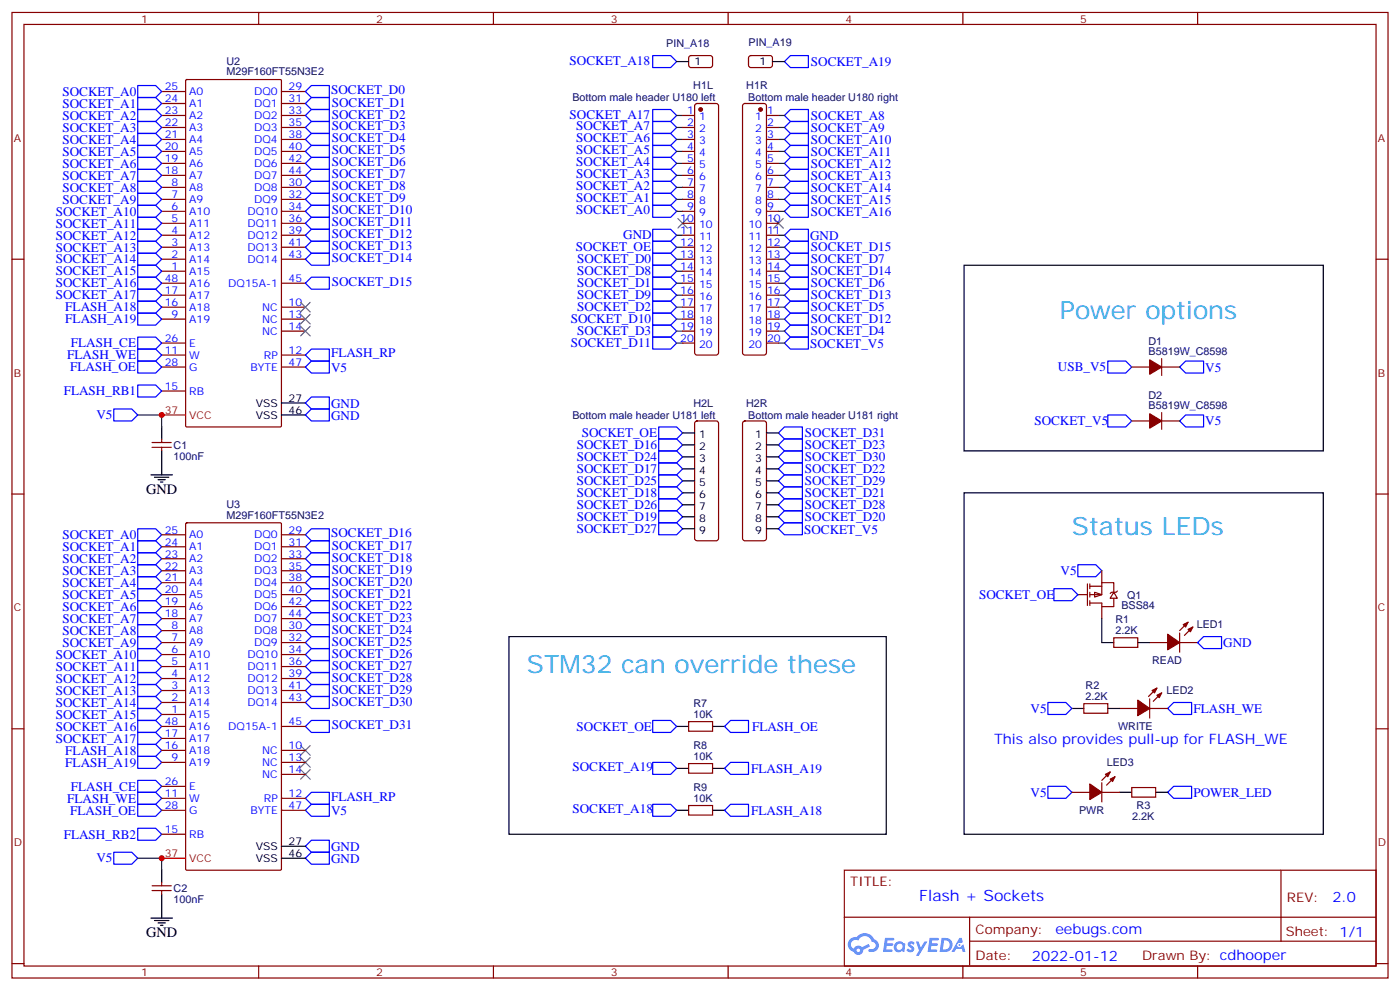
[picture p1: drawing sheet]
<svg xmlns="http://www.w3.org/2000/svg" width="412mm" height="292mm" viewBox="0 0 412 292" stroke-linecap="round" stroke-linejoin="round" font-family="sans-serif">
<g fill="none" stroke="#870000" stroke-width=".35">
<path d="M3.5 3.7h405.4v284.3h-405.4zM7.1 7.2h398.2v277.3h-398.2zM76.2 3.7v3.5M145.3 3.7v3.5M214.5 3.7v3.5M283.6 3.7v3.5M352.8 3.7v3.5M3.5 76.3h3.6M405.3 76.3h3.6M3.5 145.5h3.6M405.3 145.5h3.6M3.5 214.6h3.6"/>
<path d="M405.3 214.6h3.6M248.7 256.3h156.6v28.2h-156.6zM377.3 256.3v20.9M248.7 270.1h156.5M285.6 277.2h119.6M285.6 270.1v14.1M3.5 283.8h3.6M76.2 284.5v3.5M145.3 284.5v3.5M214.5 284.5v3.5M283.6 284.5v3.5M352.8 284.5v3.5"/>
<path d="M405.3 283.8h3.6"/>
</g>
<g fill="#5487ff">
<path d="M267.7 277.4a1.22 1.22 0 0 1 1.7 .3l-.4 .6a.47 .47 0 0 0-.3-.4 .47 .47 0 0 0-.5 .2l.1 .2a1.14 1.14 0 0 1 .8 1.7 1.14 1.14 0 0 1-1.9 0l-.2-.2 .5-.5 .7 .4a.29 .29 0 0 0 .3-.2 .29 .29 0 0 0-.2-.4 1.04 1.04 0 0 1-.6-1.7z"/>
<path d="M260.7 276.2h2.4l.3 .2-.2 .5h-1.8l-.1 .9h1.5l.3 .3-.3 .4h-1.6l-.2 1.1 1.7 .1 .2 .3-.2 .3h-2.6z"/>
<path d="M273.8 276.2h2.4l.3 .2-.1 .5h-1.8l-.2 .9h1.6l.3 .3-.4 .4h-1.6l-.1 1.1 1.7 .1 .2 .3-.2 .3h-2.6z"/>
<path d="M282.6 276.2h.7l.3 1.2-.6 .4a.69 .69 0 0 0-1 .2 .69 .69 0 0 0 .4 1 .69 .69 0 0 0 .9-.6l.5-.3 .6 2.2h-.8l-.2-.9h-1.8l-.5 .9h-.8z"/>
<path d="M269.8 277.3h.8l.6 1.8 1.1-1.8h.9l-2.6 4.2h-.8l.9-1.6z"/>
<path d="M277.4 276.2l-.6 4.1h1.3a2.11 2.11 0 0 0 2.5-2.1 2.11 2.11 0 0 0-2.5-2zM278.1 276.9a1.39 1.39 0 0 1 1.7 1.4 1.39 1.39 0 0 1-1.8 1.3h-.3z"/>
<path d="M263.7 277.8a1.54 1.54 0 0 0-.1 2.2 1.54 1.54 0 0 0 2.2 .1l.6 .2 .3-2.3-.2-.2h-.4a1.49 1.49 0 0 0-2.4 0zM264 278.8a.94 .94 0 0 1 1.8 0 .94 .94 0 0 1-1.8 0z"/>
<path d="M250.4 276.6a2.18 2.18 0 0 0 1.1 3.7 1.44 1.44 0 0 0 1.6 .9 1.44 1.44 0 0 0 1.2-1.5l2-1-.5-.7-1.9 .9a1.47 1.47 0 0 0-2.4 .5 1.39 1.39 0 0 1-.7-2 1.39 1.39 0 0 1 2-.4 2.12 2.12 0 0 1 2.2-1.3 2.12 2.12 0 0 1 1.9 1.7 1.14 1.14 0 0 1 1.1 1.4 1.14 1.14 0 0 1-1.7 .7 .43 .43 0 0 0-.5 .4 .43 .43 0 0 0 .4 .4 1.98 1.98 0 0 0 2.5-1.2 1.98 1.98 0 0 0-1.2-2.5 3.1 3.1 0 0 0-5.3-.7l-.9 .1zM252.3 279.9a.55 .55 0 0 1 1.1 0 .55 .55 0 0 1-1.1 0z"/>
<circle cx="282.6" cy="278.3" r=".26"/>
</g>
<g fill="none" stroke="#3c3" stroke-width=".35">
<path d="M199.7 64.3l2.8 2.9M202.5 64.3l-2.8 2.9M227.9 64.3l2.8 2.9M230.7 64.3l-2.8 2.9M88.5 96.1l2.9 2.8M88.5 92.6l2.9 2.8M88.5 89l2.9 2.9M91.4 96.1l-2.9 2.8M91.4 92.6l-2.9 2.8M91.4 89l-2.9 2.9M88.5 219.6l2.9 2.8M91.4 219.6l-2.9 2.8"/>
<path d="M88.5 223.1l2.9 2.8M88.5 226.6l2.9 2.8M91.4 223.1l-2.9 2.8M91.4 226.6l-2.9 2.8"/>
</g>
<g fill="none" stroke="#00f" stroke-width=".35">
<path d="M192.3 16.4h5.3l1.7 1.7-1.7 1.8h-5.3zM231.1 18.1l1.7-1.7h5.3v3.5h-5.3zM40.6 25.2h5.3l1.7 1.8-1.7 1.7h-5.3zM40.6 28.7h5.3l1.7 1.8-1.7 1.7h-5.3zM40.6 32.2h5.3l1.7 1.8-1.7 1.8h-5.3zM40.6 35.8h5.3l1.7 1.7-1.7 1.8h-5.3zM40.6 39.3h5.3l1.7 1.8-1.7 1.7h-5.3zM90 34l1.7-1.8h5.3v3.6h-5.3zM90 30.5l1.7-1.8h5.3v3.5h-5.3zM90 27l1.7-1.8h5.3v3.5h-5.3zM91.7 39.3h5.3v3.5h-5.3l-1.7-1.7zM91.7 35.8h5.3v3.5h-5.3l-1.7-1.8z"/>
<path d="M192.3 39.3h5.3l1.7 1.8-1.7 1.7h-5.3zM192.3 35.8h5.3l1.7 1.7-1.7 1.8h-5.3zM192.3 32.2h5.3l1.7 1.8-1.7 1.8h-5.3zM231.1 37.5l1.7-1.7h5.3v3.5h-5.3zM231.1 34l1.7-1.8h5.3v3.6h-5.3zM40.6 56.9h5.3l1.7 1.8-1.7 1.8h-5.3zM40.6 53.4h5.3l1.7 1.8-1.7 1.7h-5.3zM40.6 42.8h5.3l1.7 1.8-1.7 1.8h-5.3zM40.6 46.4h5.3l1.7 1.7-1.7 1.8h-5.3zM40.6 49.9h5.3l1.7 1.7-1.7 1.8h-5.3zM91.7 56.9h5.3v3.6h-5.3l-1.7-1.8zM91.7 53.4h5.3v3.5h-5.3l-1.7-1.7z"/>
<path d="M91.7 49.9h5.3v3.5h-5.3l-1.7-1.8zM91.7 46.4h5.3v3.5h-5.3l-1.7-1.8zM91.7 42.8h5.3v3.6h-5.3l-1.7-1.8zM192.3 56.9h5.3l1.7 1.8-1.7 1.8h-5.3zM192.3 53.4h5.3l1.7 1.8-1.7 1.7h-5.3zM192.3 49.9h5.3l1.7 1.7-1.7 1.8h-5.3zM192.3 46.4h5.3l1.7 1.7-1.7 1.8h-5.3zM192.3 42.8h5.3l1.7 1.8-1.7 1.8h-5.3zM231.1 58.7l1.7-1.8h5.3v3.6h-5.3zM231.1 55.2l1.7-1.8h5.3v3.5h-5.3zM231.1 51.6l1.7-1.7h5.3v3.5h-5.3zM231.1 48.1l1.7-1.7h5.3v3.5h-5.3z"/>
<path d="M231.1 44.6l1.7-1.8h5.3v3.6h-5.3zM231.1 41.1l1.7-1.8h5.3v3.5h-5.3zM40.6 78.1h5.3l1.7 1.8-1.7 1.7h-5.3zM40.6 74.6h5.3l1.7 1.7-1.7 1.8h-5.3zM40.6 71h5.3l1.7 1.8-1.7 1.8h-5.3zM40.6 67.5h5.3l1.7 1.8-1.7 1.7h-5.3zM40.6 64h5.3l1.7 1.8-1.7 1.7h-5.3zM40.6 60.5h5.3l1.7 1.7-1.7 1.8h-5.3zM91.7 74.6h5.3v3.5h-5.3l-1.7-1.8zM91.7 71h5.3v3.6h-5.3l-1.7-1.8zM91.7 67.5h5.3v3.5h-5.3l-1.7-1.7zM91.7 64h5.3v3.5h-5.3l-1.7-1.7z"/>
<path d="M91.7 60.5h5.3v3.5h-5.3l-1.7-1.8zM192.3 71h5.3l1.7 1.8-1.7 1.8h-5.3zM192.3 78.1h5.3l1.7 1.8-1.7 1.7h-5.3zM192.3 74.6h5.3l1.7 1.7-1.7 1.8h-5.3zM192.3 60.5h5.3l1.7 1.7-1.7 1.8h-5.3zM192.3 67.5h5.3l1.7 1.8-1.7 1.7h-5.3zM231.1 72.8l1.7-1.8h5.3v3.6h-5.3zM231.1 79.9l1.7-1.8h5.3v3.5h-5.3zM231.1 76.3l1.7-1.7h5.3v3.5h-5.3zM231.1 62.2l1.7-1.7h5.3v3.5h-5.3zM231.1 69.3l1.7-1.8h5.3v3.5h-5.3zM40.6 99.3h5.3l1.7 1.7-1.7 1.8h-5.3z"/>
<path d="M40.6 92.2h5.3l1.7 1.8-1.7 1.7h-5.3zM40.6 88.7h5.3l1.7 1.8-1.7 1.7h-5.3zM40.6 85.2h5.3l1.7 1.7-1.7 1.8h-5.3zM40.6 81.6h5.3l1.7 1.8-1.7 1.8h-5.3zM91.7 81.6h5.3v3.6h-5.3l-1.7-1.8zM192.3 99.3h5.3l1.7 1.7-1.7 1.8h-5.3zM192.3 95.7h5.3l1.7 1.8-1.7 1.8h-5.3zM192.3 92.2h5.3l1.7 1.8-1.7 1.7h-5.3zM192.3 88.7h5.3l1.7 1.8-1.7 1.7h-5.3zM192.3 85.2h5.3l1.7 1.7-1.7 1.8h-5.3zM192.3 81.6h5.3l1.7 1.8-1.7 1.8h-5.3zM231.1 97.5l1.7-1.8h5.3v3.6h-5.3z"/>
<path d="M231.1 94l1.7-1.8h5.3v3.5h-5.3zM231.1 90.5l1.7-1.8h5.3v3.5h-5.3zM231.1 86.9l1.7-1.7h5.3v3.5h-5.3zM232.8 81.6h5.3v3.6h-5.3l-1.7-1.8zM40.6 113.4h5.3l1.7 1.7-1.7 1.8h-5.3zM40.6 106.3h5.3l1.7 1.8-1.7 1.8h-5.3zM40.6 102.8h5.3l1.7 1.8-1.7 1.7h-5.3zM90 108.1l1.7-1.8h5.3v3.6h-5.3zM90 104.6l1.7-1.8h5.3v3.5h-5.3zM90 118.7l1.7-1.8h5.3v3.5h-5.3zM231.1 101l1.7-1.7h5.3v3.5h-5.3zM326.3 106.3h5.3l1.8 1.8-1.8 1.8h-5.3z"/>
<path d="M349.2 106.3h5.3v3.6h-5.3l-1.7-1.8zM33.5 120.4h5.3l1.8 1.8-1.8 1.8h-5.3zM90 122.2l1.7-1.8h5.3v3.6h-5.3zM194 125.7h5.3l1.8 1.8-1.8 1.8h-5.3zM194 139.8h5.3l1.8 1.8-1.8 1.8h-5.3zM194 136.3h5.3l1.8 1.8-1.8 1.7h-5.3zM194 132.8h5.3l1.8 1.7-1.8 1.8h-5.3zM194 129.3h5.3l1.8 1.7-1.8 1.8h-5.3zM229.3 127.5l1.8-1.8h5.3v3.6h-5.3zM229.3 138.1l1.8-1.8h5.3v3.5h-5.3zM229.3 134.5l1.8-1.7h5.3v3.5h-5.3zM229.3 131l1.8-1.7h5.3v3.5h-5.3z"/>
<path d="M326.3 122.2h5.3l1.8 1.8-1.8 1.7h-5.3zM349.2 122.2h5.3v3.5h-5.3l-1.7-1.7zM40.6 159.2h5.3l1.7 1.8-1.7 1.8h-5.3zM40.6 155.7h5.3l1.7 1.8-1.7 1.7h-5.3zM90 157.5l1.7-1.8h5.3v3.5h-5.3zM91.7 159.2h5.3v3.6h-5.3l-1.7-1.8zM194 154h5.3l1.8 1.7-1.8 1.8h-5.3zM194 150.4h5.3l1.8 1.8-1.8 1.8h-5.3zM194 146.9h5.3l1.8 1.8-1.8 1.7h-5.3zM194 143.4h5.3l1.8 1.7-1.8 1.8h-5.3zM229.3 152.2l1.8-1.8h5.3v3.6h-5.3zM229.3 148.7l1.8-1.8h5.3v3.5h-5.3z"/>
<path d="M229.3 145.1l1.8-1.7h5.3v3.5h-5.3zM229.3 141.6l1.8-1.8h5.3v3.6h-5.3zM229.3 155.7l1.8-1.7h5.3v3.5h-5.3zM40.6 176.9h5.3l1.7 1.7-1.7 1.8h-5.3zM40.6 173.4h5.3l1.7 1.7-1.7 1.8h-5.3zM40.6 169.8h5.3l1.7 1.8-1.7 1.8h-5.3zM40.6 166.3h5.3l1.7 1.8-1.7 1.7h-5.3zM40.6 162.8h5.3l1.7 1.7-1.7 1.8h-5.3zM90 168.1l1.7-1.8h5.3v3.5h-5.3zM91.7 162.8h5.3v3.5h-5.3l-1.7-1.8zM91.7 169.8h5.3v3.6h-5.3l-1.7-1.8zM91.7 173.4h5.3v3.5h-5.3l-1.7-1.8z"/>
<path d="M91.7 176.9h5.3v3.5h-5.3l-1.7-1.8zM317.5 166.3h5.3l1.8 1.8-1.8 1.7h-5.3zM40.6 180.4h5.3l1.7 1.8-1.7 1.7h-5.3zM40.6 183.9h5.3l1.7 1.8-1.7 1.8h-5.3zM40.6 187.5h5.3l1.7 1.7-1.7 1.8h-5.3zM40.6 191h5.3l1.7 1.8-1.7 1.7h-5.3zM40.6 194.5h5.3l1.7 1.8-1.7 1.7h-5.3zM40.6 198h5.3l1.7 1.8-1.7 1.8h-5.3zM90 199.8l1.7-1.8h5.3v3.6h-5.3zM91.7 180.4h5.3v3.5h-5.3l-1.7-1.7zM91.7 183.9h5.3v3.6h-5.3l-1.7-1.8zM91.7 187.5h5.3v3.5h-5.3l-1.7-1.8z"/>
<path d="M91.7 191h5.3v3.5h-5.3l-1.7-1.7zM91.7 194.5h5.3v3.5h-5.3l-1.7-1.7zM40.6 201.6h5.3l1.7 1.7-1.7 1.8h-5.3zM40.6 205.1h5.3l1.7 1.8-1.7 1.7h-5.3zM40.6 208.6h5.3l1.7 1.8-1.7 1.8h-5.3zM40.6 212.2h5.3l1.7 1.7-1.7 1.8h-5.3zM40.6 215.7h5.3l1.7 1.8-1.7 1.7h-5.3zM40.6 219.2h5.3l1.7 1.8-1.7 1.7h-5.3zM90 203.3l1.7-1.7h5.3v3.5h-5.3zM91.7 205.1h5.3v3.5h-5.3l-1.7-1.7zM91.7 212.2h5.3v3.5h-5.3l-1.7-1.8zM192.3 212.2h5.3l1.7 1.7-1.7 1.8h-5.3z"/>
<path d="M215.2 212.2h5.3v3.5h-5.3l-1.8-1.8zM308.7 206.9h5.3l1.7 1.7-1.7 1.8h-5.3zM344 208.6l1.7-1.7h5.3v3.5h-5.3zM40.6 222.7h5.3l1.7 1.8-1.7 1.8h-5.3zM40.6 233.3h5.3l1.7 1.8-1.7 1.8h-5.3zM40.6 229.8h5.3l1.7 1.8-1.7 1.7h-5.3zM40.6 236.9h5.3l1.7 1.7-1.7 1.8h-5.3zM90 235.1l1.7-1.8h5.3v3.6h-5.3zM90 238.6l1.7-1.7h5.3v3.5h-5.3zM192.3 236.9h5.3l1.7 1.7-1.7 1.8h-5.3zM192.3 224.5h5.3l1.7 1.8-1.7 1.7h-5.3zM215.2 224.5h5.3v3.5h-5.3l-1.8-1.7z"/>
<path d="M215.2 236.9h5.3v3.5h-5.3l-1.8-1.8zM308.7 231.6h5.3l1.7 1.7-1.7 1.8h-5.3zM345.7 231.6h5.3v3.5h-5.3l-1.7-1.8zM33.5 251h5.3l1.8 1.7-1.8 1.8h-5.3zM40.6 243.9h5.3l1.7 1.8-1.7 1.7h-5.3zM90 249.2l1.7-1.8h5.3v3.6h-5.3zM90 252.7l1.7-1.7h5.3v3.5h-5.3z"/>
</g>
<g fill="none" stroke="#870000" stroke-width=".35">
<path d="M203.1 16.6l.5-.2h5.9l.4 .7-.1 2.4-.6 .4-5.9-.1-.5-.6v-2.1zM220.7 16.6l.5-.2h5.9l.4 .7v2.4l-.7 .4-5.9-.1-.4-.6v-2.1zM47.6 37.5h7.1M47.6 34h7.1M47.6 30.5h7.1M47.6 27h7.1M54.7 23.6l.3-.2h27.5l.4 .2v101.8l-.4 .3h-27.5l-.3-.3zM82.9 37.5h7.1M82.9 34h7.1M82.9 30.5h7.1M82.9 27h7.1M201.1 37.5h3.5"/>
<path d="M201.1 34h3.5M204.8 30.7l.5-.2h5.7l.5 .2 .2 .5v72.7l-.3 .5-.4 .2h-5.7l-.5-.3-.2-.4v-72.7zM219 30.7l.4-.2h5.7l.5 .2 .2 .5v72.7l-.3 .5-.4 .2h-5.7l-.5-.3-.2-.4v-72.7zM225.8 37.5h3.5M225.8 34h3.5M47.6 58.7h7.1M47.6 55.2h7.1M47.6 51.6h7.1M47.6 48.1h7.1M47.6 44.6h7.1M47.6 41.1h7.1M82.9 58.7h7.1"/>
<path d="M82.9 55.2h7.1M82.9 51.6h7.1M82.9 48.1h7.1M82.9 44.6h7.1M82.9 41.1h7.1M201.1 58.7h3.5M201.1 55.2h3.5M201.1 51.6h3.5M201.1 48.1h3.5M201.1 44.6h3.5M201.1 41.1h3.5M225.8 58.7h3.5"/>
<path d="M225.8 55.2h3.5M225.8 51.6h3.5M225.8 48.1h3.5M225.8 44.6h3.5M225.8 41.1h3.5M47.6 79.9h7.1M47.6 76.3h7.1M47.6 72.8h7.1M47.6 69.3h7.1M47.6 65.8h7.1M47.6 62.2h7.1M82.9 76.3h7.1"/>
<path d="M82.9 72.8h7.1M82.9 69.3h7.1M82.9 65.8h7.1M82.9 62.2h7.1M201.1 79.9h3.5M201.1 76.3h3.5M201.1 72.8h3.5M201.1 69.3h3.5M201.1 65.8h3.5M201.1 62.2h3.5M225.8 79.9h3.5M225.8 76.3h3.5"/>
<path d="M225.8 72.8h3.5M225.8 69.3h3.5M225.8 65.8h3.5M225.8 62.2h3.5M47.6 94h7.1M47.6 90.5h7.1M47.6 86.9h7.1M47.6 83.4h7.1M82.9 94h7.1M82.9 90.5h7.1M82.9 83.4h7.1M82.9 97.5h7.1"/>
<path d="M201.1 94h3.5M201.1 90.5h3.5M201.1 86.9h3.5M201.1 83.4h3.5M201.1 97.5h3.5M225.8 94h3.5M225.8 90.5h3.5M225.8 86.9h3.5M225.8 83.4h3.5M225.8 97.5h3.5M47.6 104.6h7.1M47.6 101h7.1"/>
<path d="M47.6 108.1h7.1M47.6 115.1h7.1M82.9 104.6h7.1M82.9 108.1h7.1M201.1 101h3.5M225.8 101h3.5M333.4 108.1h5.3M342.2 105.6v5M342.2 108.1h5.3M44.8 130.3h5.6M44.8 131.7h5.6M47.6 129.3v1"/>
<path d="M47.6 131.7v1.1M204.8 124.2l.5-.2h5.7l.5 .2 .2 .5v33.8l-.3 .5-.4 .2h-5.7l-.5-.2-.2-.5v-33.8zM219 124.2l.4-.2h5.7l.5 .2 .2 .5v33.8l-.3 .5-.4 .2h-5.7l-.5-.2-.2-.5v-33.8zM333.4 124h5.3M342.2 121.5v4.9M342.2 124h5.3M47.6 157.5h7.1M54.7 154.1l.3-.1h27.5l.4 .1v101.8l-.4 .4h-27.5l-.3-.4zM82.9 157.5h7.1M47.6 178.6h7.1M47.6 175.1h7.1M47.6 171.6h7.1"/>
<path d="M47.6 168.1h7.1M47.6 164.5h7.1M47.6 161h7.1M82.9 178.6h7.1M82.9 175.1h7.1M82.9 171.6h7.1M82.9 168.1h7.1M82.9 164.5h7.1M82.9 161h7.1M47.6 199.8h7.1M47.6 196.3h7.1M47.6 192.8h7.1"/>
<path d="M47.6 189.2h7.1M47.6 185.7h7.1M47.6 182.2h7.1M82.9 199.8h7.1M82.9 196.3h7.1M82.9 192.8h7.1M82.9 189.2h7.1M82.9 185.7h7.1M82.9 182.2h7.1M328.1 187.8h7v2.8h-7zM338.7 189.2h5.3M347.5 189.2h5.3"/>
<path d="M347.5 186.4v5.7M350 183.2l-2.5 2.5M351.4 184.6l-2.5 2.5M47.6 210.4h7.1M47.6 206.9h7.1M47.6 203.3h7.1M47.6 217.5h7.1M47.6 213.9h7.1M82.9 206.9h7.1M82.9 203.3h7.1M82.9 213.9h7.1M202.8 212.5h7.1v2.8h-7.1z"/>
<path d="M319.3 207.2h7v2.8h-7zM329.8 208.6h5.3M338.7 208.6h5.3M338.7 205.8v5.7M340.8 202.6l-2.5 2.5M342.2 204l-2.5 2.5M47.6 224.5h7.1M47.6 235.1h7.1M47.6 221h7.1M47.6 231.6h7.1M47.6 238.6h7.1M82.9 224.5h7.1"/>
<path d="M82.9 235.1h7.1M82.9 221h7.1M82.9 238.6h7.1M82.9 228h7.1M202.8 224.9h7.1v2.8h-7.1zM202.8 237.2h7.1v2.8h-7.1zM315.7 233.3h5.3M324.6 233.3h5.2M324.6 230.5v5.6M327 227.3l-2.4 2.5M328.4 228.7l-2.4 2.5M333.4 231.9h7v2.8h-7z"/>
<path d="M47.6 259.8v1M47.6 245.7h7.1M44.8 260.8h5.6M44.8 262.3h5.6M47.6 262.3v1"/>
</g>
<g fill="none" stroke="#000" stroke-width=".35">
<path d="M199.3 18.1h3.5M227.5 18.1h3.6M284 78.1h105.8v54.7h-105.8zM82.9 118.7h7.1M44.4 139.8h6.4M47.6 125.7v3.6M47.6 132.8v7M82.9 122.2h7.1M201.1 127.5h3.5M201.1 131h3.5M201.1 134.5h3.5M201.1 138.1h3.5"/>
<path d="M225.8 127.5h3.5M225.8 131h3.5M225.8 134.5h3.5M225.8 138.1h3.5M45.5 140.5h4.2M46.6 141.3h2.1M47.3 142h.7M201.1 141.6h3.5M201.1 145.1h3.5M201.1 148.7h3.5M201.1 152.2h3.5M201.1 155.7h3.5"/>
<path d="M225.8 141.6h3.5M225.8 145.1h3.5M225.8 148.7h3.5M225.8 152.2h3.5M225.8 155.7h3.5M284 145.1h105.8v100.6h-105.8zM149.9 187.5h111.2v58.2h-111.2zM324.6 189.2h3.5M335.1 189.2h3.6M199.3 213.9h3.5M209.9 213.9h3.5M315.7 208.6h3.6"/>
<path d="M326.3 208.6h3.5M199.3 226.3h3.5M199.3 238.6h3.5M209.9 226.3h3.5M209.9 238.6h3.5M329.8 233.3h3.6M340.4 233.3h3.6M47.6 256.3v3.5M82.9 249.2h7.1M82.9 252.7h7.1M44.4 270.4h6.4M45.5 271.1h4.2"/>
<path d="M46.6 271.8h2.1M47.3 272.5h.7M47.6 263.3v7.1"/>
</g>
<path d="M47.6 122.2h7.1M47.6 252.7h7.1" fill="none" stroke="#f00" stroke-width=".35"/>
<g fill="none" stroke="#008700" stroke-width=".35">
<path d="M199.3 37.5h1.8M199.3 34h1.8M229.3 37.5h1.8M229.3 34h1.8M199.3 58.7h1.8M199.3 55.2h1.8M199.3 51.6h1.8M199.3 48.1h1.8M199.3 44.6h1.8M199.3 41.1h1.8M229.3 58.7h1.8M229.3 55.2h1.8"/>
<path d="M229.3 51.6h1.8M229.3 48.1h1.8M229.3 44.6h1.8M229.3 41.1h1.8M199.3 79.9h1.8M199.3 76.3h1.8M199.3 72.8h1.8M199.3 69.3h1.8M199.3 62.2h1.8M229.3 79.9h1.8M229.3 76.3h1.8M229.3 72.8h1.8"/>
<path d="M229.3 69.3h1.8M229.3 62.2h1.8M199.3 97.5h1.8M199.3 94h1.8M199.3 90.5h1.8M199.3 86.9h1.8M199.3 83.4h1.8M229.3 97.5h1.8M229.3 94h1.8M229.3 90.5h1.8M229.3 86.9h1.8M229.3 83.4h1.8"/>
<path d="M199.3 101h1.8M229.3 101h1.8M40.6 122.2h7v3.5M40.6 252.7h7v3.6"/>
</g>
<g fill="#870000" stroke="#870000" stroke-width=".35">
<path d="M338.7 121.8l3.5 2.2-3.5 2.1z"/>
<path d="M338.7 106l3.5 2.1-3.5 2.1z"/>
<path d="M350 185.3l1.4-.7-.7 1.5z"/>
<path d="M348.5 183.9l1.5-.7-.8 1.4z"/>
<path d="M344 186.8l3.5 2.4-3.5 2.1z"/>
<path d="M340.8 204.8l1.4-.8-.7 1.5z"/>
<path d="M339.4 203.3l1.4-.7-.7 1.4z"/>
<path d="M335.1 206.2l3.6 2.4-3.6 2.1z"/>
<path d="M327 229.4l1.4-.7-.7 1.5z"/>
<path d="M325.6 228l1.4-.7-.7 1.4z"/>
<path d="M321 230.9l3.6 2.4-3.6 2.1z"/>
<circle cx="206.4" cy="32.2" r=".53"/>
<circle cx="224" cy="32.2" r=".53"/>
</g>
<path d="M322.4 174.4l2.2 .7-2.2 .7z" fill="#fff" stroke="#870000" stroke-width=".35"/>
<g fill="none" stroke="#870000" stroke-width=".35">
<path d="M317.5 175.1h2.8M320.3 171.9v6.4M321 172.6h3.6M321 171.9v1.5M321 174.4v1.4M321 176.9v1.4M324.6 171.6h3.5v2.8M324.6 171.6v3.5h-3.6M324.6 168.1v3.5M324.6 178.6v3.6M328.1 174.4l1 1.8h-2.1zM328.1 176.2v2.4h-3.5v-1h-3.6"/>
<path d="M329.1 174.1l-.3 .3h-1.4l-.4 .4"/>
</g>
<path d="M324.6 182.2v7" fill="none" stroke="#008700" stroke-width=".35"/>
<path d="M310.4 173.4h5.3l1.8 1.7-1.8 1.8h-5.3zM352.8 189.2l1.7-1.7h5.3v3.5h-5.3z" fill="none" stroke="#00f" stroke-width=".35"/>
<g fill="#c00">
<circle cx="47.6" cy="122.2" r=".88"/>
<circle cx="47.6" cy="252.7" r=".88"/>
</g>
<g font-size="7.4" fill="#09f">
<text x="312.2" y="94">Power options</text>
<text x="315.7" y="157.5">Status LEDs</text>
<text x="155.2" y="198">STM32 can override these</text>
</g>
<text font-size="4.6" fill="#00f" x="270.8" y="265.3">Flash + Sockets</text>
<g font-size="4.2">
<text x="43" y="145.5">GND</text>
<text x="43" y="276">GND</text>
</g>
<g font-size="4.2" fill="#00f">
<text x="292.8" y="219.2">This also provides pull-up for FLASH_WE</text>
<text x="392.5" y="265.5">2.0</text>
<text x="310.9" y="275.1">eebugs.com</text>
<text x="304" y="282.9">2022-01-12</text>
</g>
<g font-size="3.9" fill="#00f">
<text x="167.8" y="19">SOCKET_A18</text>
<text x="238.9" y="19.4">SOCKET_A19</text>
<text x="18.4" y="28.2">SOCKET_A0</text>
<text x="97.5" y="27.7">SOCKET_D0</text>
<text x="18.4" y="31.7">SOCKET_A1</text>
<text x="18.4" y="35.3">SOCKET_A2</text>
<text x="97.7" y="34.9">SOCKET_D2</text>
<text x="97.7" y="31.4">SOCKET_D1</text>
<text x="167.8" y="34.9">SOCKET_A17</text>
<text x="238.9" y="35.2">SOCKET_A8</text>
<text x="18.4" y="38.8">SOCKET_A3</text>
<text x="97.7" y="42">SOCKET_D4</text>
<text x="97.7" y="38.4">SOCKET_D3</text>
<text x="169.7" y="42">SOCKET_A6</text>
<text x="169.7" y="38.4">SOCKET_A7</text>
<text x="238.9" y="38.8">SOCKET_A9</text>
<text x="18.4" y="42.3">SOCKET_A4</text>
<text x="18.4" y="45.8">SOCKET_A5</text>
<text x="97.7" y="45.5">SOCKET_D5</text>
<text x="169.7" y="45.5">SOCKET_A5</text>
<text x="238.9" y="45.8">SOCKET_A11</text>
<text x="238.9" y="42.3">SOCKET_A10</text>
<text x="18.4" y="49.4">SOCKET_A6</text>
<text x="18.4" y="52.9">SOCKET_A7</text>
<text x="97.7" y="52.5">SOCKET_D7</text>
<text x="97.7" y="49">SOCKET_D6</text>
<text x="169.7" y="52.5">SOCKET_A3</text>
<text x="169.7" y="49">SOCKET_A4</text>
<text x="238.9" y="52.9">SOCKET_A13</text>
<text x="238.9" y="49.4">SOCKET_A12</text>
<text x="18.4" y="60">SOCKET_A9</text>
<text x="18.4" y="56.4">SOCKET_A8</text>
<text x="97.7" y="59.6">SOCKET_D9</text>
<text x="97.7" y="56.1">SOCKET_D8</text>
<text x="169.7" y="59.6">SOCKET_A1</text>
<text x="169.7" y="56.1">SOCKET_A2</text>
<text x="238.9" y="59.9">SOCKET_A15</text>
<text x="238.9" y="56.4">SOCKET_A14</text>
<text x="16.4" y="63.5">SOCKET_A10</text>
<text x="97.7" y="63.1">SOCKET_D10</text>
<text x="169.7" y="63.1">SOCKET_A0</text>
<text x="238.9" y="63.5">SOCKET_A16</text>
<text x="16.4" y="70.5">SOCKET_A12</text>
<text x="16.4" y="67">SOCKET_A11</text>
<text x="97.7" y="70.2">SOCKET_D12</text>
<text x="97.7" y="66.6">SOCKET_D11</text>
<text x="183.6" y="70.4">GND</text>
<text x="238.6" y="70.7">GND</text>
<text x="16.4" y="77.6">SOCKET_A14</text>
<text x="16.4" y="74.1">SOCKET_A13</text>
<text x="97.7" y="77.2">SOCKET_D14</text>
<text x="97.7" y="73.7">SOCKET_D13</text>
<text x="169.6" y="74.1">SOCKET_OE</text>
<text x="170" y="77.6">SOCKET_D0</text>
<text x="238.9" y="74.1">SOCKET_D15</text>
<text x="238.9" y="77.6">SOCKET_D7</text>
<text x="16.4" y="81.1">SOCKET_A15</text>
<text x="170" y="81.1">SOCKET_D8</text>
<text x="238.9" y="81.1">SOCKET_D14</text>
<text x="16.4" y="88.2">SOCKET_A17</text>
<text x="16.4" y="84.6">SOCKET_A16</text>
<text x="97.7" y="84.3">SOCKET_D15</text>
<text x="170" y="88.2">SOCKET_D9</text>
<text x="170" y="84.6">SOCKET_D1</text>
<text x="238.9" y="88.2">SOCKET_D13</text>
<text x="238.9" y="84.6">SOCKET_D6</text>
<text x="19.2" y="95.2">FLASH_A19</text>
<text x="19.2" y="91.7">FLASH_A18</text>
<text x="168.1" y="95.2">SOCKET_D10</text>
<text x="170" y="91.7">SOCKET_D2</text>
<text x="238.9" y="95.2">SOCKET_D12</text>
<text x="238.9" y="91.7">SOCKET_D5</text>
<text x="170" y="98.7">SOCKET_D3</text>
<text x="238.9" y="98.7">SOCKET_D4</text>
<text x="19.8" y="105.8">FLASH_WE</text>
<text x="20.9" y="102.3">FLASH_CE</text>
<text x="97.5" y="105.3">FLASH_RP</text>
<text x="168.1" y="102.3">SOCKET_D11</text>
<text x="238.6" y="102.4">SOCKET_V5</text>
<text x="20.7" y="109.3">FLASH_OE</text>
<text x="97.5" y="109.4">V5</text>
<text x="311.6" y="109.3">USB_V5</text>
<text x="355.1" y="109.4">V5</text>
<text x="18.8" y="116.4">FLASH_RB1</text>
<text x="28.4" y="123.3">V5</text>
<text x="97.5" y="123.6">GND</text>
<text x="97.5" y="120.1">GND</text>
<text x="304.7" y="125.1">SOCKET_V5</text>
<text x="355.1" y="125.3">V5</text>
<text x="171.4" y="128.7">SOCKET_OE</text>
<text x="237.1" y="128.7">SOCKET_D31</text>
<text x="169.9" y="135.8">SOCKET_D24</text>
<text x="169.9" y="132.3">SOCKET_D16</text>
<text x="237.1" y="135.8">SOCKET_D30</text>
<text x="237.1" y="132.3">SOCKET_D23</text>
<text x="169.9" y="142.8">SOCKET_D25</text>
<text x="169.9" y="139.3">SOCKET_D17</text>
<text x="237.1" y="142.8">SOCKET_D29</text>
<text x="237.1" y="139.3">SOCKET_D22</text>
<text x="169.9" y="149.9">SOCKET_D26</text>
<text x="169.9" y="146.4">SOCKET_D18</text>
<text x="237.1" y="149.9">SOCKET_D28</text>
<text x="237.1" y="146.4">SOCKET_D21</text>
<text x="169.9" y="153.4">SOCKET_D19</text>
<text x="237.1" y="153.4">SOCKET_D20</text>
<text x="18.4" y="158.7">SOCKET_A0</text>
<text x="97.5" y="158.2">SOCKET_D16</text>
<text x="97.7" y="161.9">SOCKET_D17</text>
<text x="169.9" y="157">SOCKET_D27</text>
<text x="236.9" y="157.1">SOCKET_V5</text>
<text x="18.4" y="165.8">SOCKET_A2</text>
<text x="18.4" y="162.3">SOCKET_A1</text>
<text x="97.7" y="165.4">SOCKET_D18</text>
<text x="18.4" y="172.8">SOCKET_A4</text>
<text x="18.4" y="169.3">SOCKET_A3</text>
<text x="97.7" y="169">SOCKET_D19</text>
<text x="97.7" y="172.5">SOCKET_D20</text>
<text x="312.4" y="169.3">V5</text>
<text x="18.4" y="179.9">SOCKET_A6</text>
<text x="18.4" y="176.4">SOCKET_A5</text>
<text x="97.7" y="176">SOCKET_D21</text>
<text x="97.7" y="179.5">SOCKET_D22</text>
<text x="288.4" y="176.3">SOCKET_OE</text>
<text x="18.4" y="183.4">SOCKET_A7</text>
<text x="97.7" y="183.1">SOCKET_D23</text>
<text x="18.4" y="187">SOCKET_A8</text>
<text x="18.4" y="190.5">SOCKET_A9</text>
<text x="97.7" y="186.6">SOCKET_D24</text>
<text x="97.7" y="190.1">SOCKET_D25</text>
<text x="360.3" y="190.6">GND</text>
<text x="16.4" y="194">SOCKET_A10</text>
<text x="16.4" y="197.5">SOCKET_A11</text>
<text x="97.7" y="193.6">SOCKET_D26</text>
<text x="97.7" y="197.2">SOCKET_D27</text>
<text x="16.4" y="201.1">SOCKET_A12</text>
<text x="97.7" y="200.7">SOCKET_D28</text>
<text x="16.4" y="204.6">SOCKET_A13</text>
<text x="16.4" y="208.1">SOCKET_A14</text>
<text x="97.7" y="204.2">SOCKET_D29</text>
<text x="97.7" y="207.8">SOCKET_D30</text>
<text x="303.6" y="209.9">V5</text>
<text x="351.6" y="210">FLASH_WE</text>
<text x="16.4" y="211.6">SOCKET_A15</text>
<text x="16.4" y="215.2">SOCKET_A16</text>
<text x="97.7" y="214.8">SOCKET_D31</text>
<text x="169.9" y="215.2">SOCKET_OE</text>
<text x="221.5" y="215.1">FLASH_OE</text>
<text x="16.4" y="218.7">SOCKET_A17</text>
<text x="19.2" y="222.2">FLASH_A18</text>
<text x="19.2" y="225.8">FLASH_A19</text>
<text x="168.6" y="227.1">SOCKET_A19</text>
<text x="221.3" y="227.5">FLASH_A19</text>
<text x="20.9" y="232.8">FLASH_CE</text>
<text x="19.8" y="236.3">FLASH_WE</text>
<text x="20.7" y="239.9">FLASH_OE</text>
<text x="97.5" y="240">V5</text>
<text x="97.5" y="235.8">FLASH_RP</text>
<text x="168.6" y="239.5">SOCKET_A18</text>
<text x="221.3" y="239.9">FLASH_A18</text>
<text x="303.6" y="234.6">V5</text>
<text x="351.5" y="234.7">POWER_LED</text>
<text x="18.8" y="246.9">FLASH_RB2</text>
<text x="97.5" y="250.6">GND</text>
<text x="28.4" y="253.9">V5</text>
<text x="97.5" y="254.1">GND</text>
</g>
<g font-size="3.9" fill="#800">
<text x="250.5" y="260.8">TITLE:</text>
<text x="379.1" y="265.5">REV:</text>
<text x="287.4" y="275">Company:</text>
<text x="378.7" y="275.7">Sheet: 1/1</text>
<text x="287.4" y="282.7">Date:</text>
<text x="336.4" y="282.8">Drawn By: cdhooper</text>
</g>
<g font-size="3.2" fill="#800">
<text x="41.6" y="6.7">1</text>
<text x="110.8" y="6.7">2</text>
<text x="179.9" y="6.7">3</text>
<text x="249.1" y="6.7">4</text>
<text x="318.2" y="6.7">5</text>
<text x="4.1" y="41.8">A</text>
<text x="405.9" y="41.8">A</text>
<text x="4.1" y="110.9">B</text>
<text x="405.9" y="110.9">B</text>
<text x="4.1" y="180.1">C</text>
<text x="405.9" y="180.1">C</text>
<text x="4.1" y="249.2">D</text>
<text x="405.9" y="249.2">D</text>
<text x="41.6" y="287.5">1</text>
<text x="110.8" y="287.5">2</text>
<text x="179.9" y="287.5">3</text>
<text x="249.1" y="287.5">4</text>
<text x="318.2" y="287.5">5</text>
</g>
<g font-size="3.2" fill="#000080">
<text x="196.3" y="14">PIN_A18</text>
<text x="220.5" y="13.5">PIN_A19</text>
<text x="66.7" y="22.2">M29F160FT55N3E2</text>
<text x="66.7" y="19">U2</text>
<text x="168.6" y="29.9">Bottom male header U180 left</text>
<text x="204.2" y="26.1">H1L</text>
<text x="219.8" y="26.1">H1R</text>
<text x="220.4" y="29.9">Bottom male header U180 right</text>
<text x="338.3" y="101.5">D1</text>
<text x="338.3" y="104.6">B5819W_C8598</text>
<text x="204.3" y="119.7">H2L</text>
<text x="219.8" y="119.7">H2R</text>
<text x="338.3" y="117.4">D2</text>
<text x="168.6" y="123.3">Bottom male header U181 left</text>
<text x="220.4" y="123.3">Bottom male header U181 right</text>
<text x="338.3" y="120.4">B5819W_C8598</text>
<text x="51.2" y="135.4">100nF</text>
<text x="51.2" y="132.2">C1</text>
<text x="66.7" y="149.5">U3</text>
<text x="66.7" y="152.7">M29F160FT55N3E2</text>
<text x="330.3" y="179.4">BSS84</text>
<text x="332" y="176.3">Q1</text>
<text x="328.6" y="183.5">R1</text>
<text x="352.5" y="185.1">LED1</text>
<text x="328.6" y="186.8">2.2K</text>
<text x="339.4" y="195.7">READ</text>
<text x="319.8" y="202.9">R2</text>
<text x="204.3" y="208.2">R7</text>
<text x="319.8" y="206.2">2.2K</text>
<text x="343.7" y="204.5">LED2</text>
<text x="204.3" y="211.5">10K</text>
<text x="329.4" y="215.1">WRITE</text>
<text x="204.3" y="220.6">R8</text>
<text x="204.3" y="223.8">10K</text>
<text x="326" y="225.7">LED3</text>
<text x="204.3" y="232.9">R9</text>
<text x="204.3" y="236.1">10K</text>
<text x="317.9" y="239.8">PWR</text>
<text x="334.8" y="238.4">R3</text>
<text x="333.5" y="241.6">2.2K</text>
<text x="51.2" y="262.7">C2</text>
<text x="51.2" y="265.9">100nF</text>
</g>
<g font-size="3.2">
<text x="204.6" y="19.2">1</text>
<text x="223.8" y="19.2">1</text>
<text x="75.3" y="119.7">VSS</text>
<text x="85" y="118.3">27</text>
<text x="75.3" y="123.3">VSS</text>
<text x="85" y="121.8">46</text>
<text x="205.9" y="128.9">1</text>
<text x="222.5" y="128.9">1</text>
<text x="205.9" y="132.4">2</text>
<text x="205.9" y="136">3</text>
<text x="222.5" y="132.4">2</text>
<text x="222.5" y="136">3</text>
<text x="205.9" y="139.5">4</text>
<text x="205.9" y="143">5</text>
<text x="222.5" y="139.5">4</text>
<text x="222.5" y="143">5</text>
<text x="205.9" y="146.5">6</text>
<text x="222.5" y="146.5">6</text>
<text x="205.9" y="150.1">7</text>
<text x="205.9" y="153.6">8</text>
<text x="222.5" y="150.1">7</text>
<text x="222.5" y="153.6">8</text>
<text x="205.9" y="157.1">9</text>
<text x="222.5" y="157.1">9</text>
<text x="75.3" y="250.3">VSS</text>
<text x="85" y="248.8">27</text>
<text x="75.3" y="253.8">VSS</text>
<text x="85" y="252.4">46</text>
</g>
<g font-size="3.2" fill="#00f">
<text x="48.5" y="26.6">25</text>
<text x="55.7" y="28">A0</text>
<text x="74.9" y="28">DQ0</text>
<text x="85" y="26.6">29</text>
<text x="48.5" y="33.7">23</text>
<text x="48.5" y="30.1">24</text>
<text x="55.7" y="35.1">A2</text>
<text x="55.7" y="31.5">A1</text>
<text x="74.9" y="31.5">DQ1</text>
<text x="74.9" y="35.1">DQ2</text>
<text x="85" y="30.1">31</text>
<text x="85" y="33.7">33</text>
<text x="202.4" y="33.7">1</text>
<text x="205.9" y="35.4">1</text>
<text x="222.5" y="35.4">1</text>
<text x="226" y="33.7">1</text>
<text x="48.5" y="40.7">21</text>
<text x="48.5" y="37.2">22</text>
<text x="55.7" y="38.6">A3</text>
<text x="74.9" y="38.6">DQ3</text>
<text x="85" y="37.2">35</text>
<text x="85" y="40.7">38</text>
<text x="202.4" y="37.2">2</text>
<text x="202.4" y="40.7">3</text>
<text x="205.9" y="38.9">2</text>
<text x="222.5" y="38.9">2</text>
<text x="226" y="37.2">2</text>
<text x="226" y="40.7">3</text>
<text x="48.5" y="47.8">19</text>
<text x="48.5" y="44.2">20</text>
<text x="55.7" y="45.6">A5</text>
<text x="55.7" y="42.1">A4</text>
<text x="74.9" y="42.1">DQ4</text>
<text x="74.9" y="45.6">DQ5</text>
<text x="85" y="44.2">40</text>
<text x="85" y="47.8">42</text>
<text x="202.4" y="44.2">4</text>
<text x="202.4" y="47.8">5</text>
<text x="205.9" y="42.5">3</text>
<text x="205.9" y="46">4</text>
<text x="222.5" y="42.5">3</text>
<text x="222.5" y="46">4</text>
<text x="226" y="44.2">4</text>
<text x="226" y="47.8">5</text>
<text x="48.5" y="51.3">18</text>
<text x="55.7" y="52.7">A7</text>
<text x="55.7" y="49.2">A6</text>
<text x="74.9" y="49.2">DQ6</text>
<text x="74.9" y="52.7">DQ7</text>
<text x="85" y="51.3">44</text>
<text x="202.4" y="51.3">6</text>
<text x="205.9" y="49.5">5</text>
<text x="205.9" y="53.1">6</text>
<text x="222.5" y="49.5">5</text>
<text x="222.5" y="53.1">6</text>
<text x="226" y="51.3">6</text>
<text x="50.5" y="58.3">7</text>
<text x="50.5" y="54.8">8</text>
<text x="55.7" y="59.8">A9</text>
<text x="55.7" y="56.2">A8</text>
<text x="74.9" y="56.2">DQ8</text>
<text x="74.9" y="59.8">DQ9</text>
<text x="85" y="54.8">30</text>
<text x="85" y="58.3">32</text>
<text x="202.4" y="54.8">7</text>
<text x="202.4" y="58.3">8</text>
<text x="205.9" y="56.6">7</text>
<text x="222.5" y="56.6">7</text>
<text x="226" y="54.8">7</text>
<text x="226" y="58.3">8</text>
<text x="50.5" y="65.4">5</text>
<text x="50.5" y="61.9">6</text>
<text x="55.7" y="63.3">A10</text>
<text x="72.9" y="63.3">DQ10</text>
<text x="85" y="61.9">34</text>
<text x="85" y="65.4">36</text>
<text x="200.4" y="65.4">10</text>
<text x="202.4" y="61.9">9</text>
<text x="205.9" y="60.1">8</text>
<text x="205.9" y="63.6">9</text>
<text x="222.5" y="60.1">8</text>
<text x="222.5" y="63.6">9</text>
<text x="226" y="61.9">9</text>
<text x="226" y="65.4">10</text>
<text x="50.5" y="68.9">4</text>
<text x="55.7" y="70.3">A12</text>
<text x="55.7" y="66.8">A11</text>
<text x="72.9" y="66.8">DQ11</text>
<text x="72.9" y="70.3">DQ12</text>
<text x="85" y="68.9">39</text>
<text x="200.4" y="68.9">11</text>
<text x="205.9" y="67.2">10</text>
<text x="205.9" y="70.7">11</text>
<text x="220.4" y="67.2">10</text>
<text x="220.4" y="70.7">11</text>
<text x="226" y="68.9">11</text>
<text x="50.5" y="76">2</text>
<text x="50.5" y="72.5">3</text>
<text x="55.7" y="77.4">A14</text>
<text x="55.7" y="73.9">A13</text>
<text x="72.9" y="73.9">DQ13</text>
<text x="72.9" y="77.4">DQ14</text>
<text x="85" y="72.5">41</text>
<text x="85" y="76">43</text>
<text x="200.4" y="72.5">12</text>
<text x="200.4" y="76">13</text>
<text x="205.9" y="74.2">12</text>
<text x="205.9" y="77.8">13</text>
<text x="220.4" y="74.2">12</text>
<text x="220.4" y="77.8">13</text>
<text x="226" y="72.5">12</text>
<text x="226" y="76">13</text>
<text x="48.5" y="83">48</text>
<text x="50.5" y="79.5">1</text>
<text x="55.7" y="80.9">A15</text>
<text x="85" y="83">45</text>
<text x="200.4" y="79.5">14</text>
<text x="200.4" y="83">15</text>
<text x="205.9" y="81.3">14</text>
<text x="220.4" y="81.3">14</text>
<text x="226" y="79.5">14</text>
<text x="226" y="83">15</text>
<text x="48.5" y="86.6">17</text>
<text x="55.7" y="88">A17</text>
<text x="55.7" y="84.5">A16</text>
<text x="67.2" y="84.5">DQ15A-1</text>
<text x="200.4" y="86.6">16</text>
<text x="205.9" y="84.8">15</text>
<text x="205.9" y="88.3">16</text>
<text x="220.4" y="84.8">15</text>
<text x="220.4" y="88.3">16</text>
<text x="226" y="86.6">16</text>
<text x="48.5" y="90.1">16</text>
<text x="50.5" y="93.6">9</text>
<text x="55.7" y="95">A19</text>
<text x="55.7" y="91.5">A18</text>
<text x="77.3" y="91.5">NC</text>
<text x="77.3" y="95">NC</text>
<text x="85" y="90.1">10</text>
<text x="85" y="93.6">13</text>
<text x="200.4" y="90.1">17</text>
<text x="200.4" y="93.6">18</text>
<text x="205.9" y="91.9">17</text>
<text x="205.9" y="95.4">18</text>
<text x="220.4" y="91.9">17</text>
<text x="220.4" y="95.4">18</text>
<text x="226" y="90.1">17</text>
<text x="226" y="93.6">18</text>
<text x="48.5" y="100.7">26</text>
<text x="77.3" y="98.6">NC</text>
<text x="85" y="97.2">14</text>
<text x="200.4" y="97.2">19</text>
<text x="200.4" y="100.7">20</text>
<text x="205.9" y="98.9">19</text>
<text x="220.4" y="98.9">19</text>
<text x="226" y="97.2">19</text>
<text x="226" y="100.7">20</text>
<text x="48.5" y="104.2">11</text>
<text x="48.5" y="107.7">28</text>
<text x="55.7" y="105.6">W</text>
<text x="55.7" y="102.1">E</text>
<text x="77.7" y="105.6">RP</text>
<text x="85" y="104.2">12</text>
<text x="85" y="107.7">47</text>
<text x="205.9" y="102.4">20</text>
<text x="220.4" y="102.4">20</text>
<text x="55.7" y="109.1">G</text>
<text x="73.8" y="109.1">BYTE</text>
<text x="48.5" y="114.8">15</text>
<text x="55.7" y="116.2">RB</text>
<text x="48.5" y="160.7">24</text>
<text x="48.5" y="157.1">25</text>
<text x="55.7" y="158.5">A0</text>
<text x="74.9" y="158.5">DQ0</text>
<text x="85" y="157.1">29</text>
<text x="85" y="160.7">31</text>
<text x="48.5" y="167.7">22</text>
<text x="48.5" y="164.2">23</text>
<text x="55.7" y="165.6">A2</text>
<text x="55.7" y="162.1">A1</text>
<text x="74.9" y="162.1">DQ1</text>
<text x="74.9" y="165.6">DQ2</text>
<text x="85" y="164.2">33</text>
<text x="85" y="167.7">35</text>
<text x="48.5" y="171.2">21</text>
<text x="55.7" y="172.6">A4</text>
<text x="55.7" y="169.1">A3</text>
<text x="74.9" y="169.1">DQ3</text>
<text x="74.9" y="172.6">DQ4</text>
<text x="85" y="171.2">38</text>
<text x="48.5" y="178.3">19</text>
<text x="48.5" y="174.8">20</text>
<text x="55.7" y="179.7">A6</text>
<text x="55.7" y="176.2">A5</text>
<text x="74.9" y="176.2">DQ5</text>
<text x="74.9" y="179.7">DQ6</text>
<text x="85" y="174.8">40</text>
<text x="85" y="178.3">42</text>
<text x="48.5" y="181.8">18</text>
<text x="50.5" y="185.3">8</text>
<text x="55.7" y="183.2">A7</text>
<text x="74.9" y="183.2">DQ7</text>
<text x="85" y="185.3">30</text>
<text x="85" y="181.8">44</text>
<text x="50.5" y="188.9">7</text>
<text x="55.7" y="190.3">A9</text>
<text x="55.7" y="186.8">A8</text>
<text x="74.9" y="186.8">DQ8</text>
<text x="74.9" y="190.3">DQ9</text>
<text x="85" y="188.9">32</text>
<text x="50.5" y="195.9">5</text>
<text x="50.5" y="192.4">6</text>
<text x="55.7" y="197.3">A11</text>
<text x="55.7" y="193.8">A10</text>
<text x="72.9" y="193.8">DQ10</text>
<text x="72.9" y="197.3">DQ11</text>
<text x="85" y="192.4">34</text>
<text x="85" y="195.9">36</text>
<text x="50.5" y="203">3</text>
<text x="50.5" y="199.5">4</text>
<text x="55.7" y="200.9">A12</text>
<text x="72.9" y="200.9">DQ12</text>
<text x="85" y="199.5">39</text>
<text x="85" y="203">41</text>
<text x="50.5" y="206.5">2</text>
<text x="55.7" y="207.9">A14</text>
<text x="55.7" y="204.4">A13</text>
<text x="72.9" y="204.4">DQ13</text>
<text x="72.9" y="207.9">DQ14</text>
<text x="85" y="206.5">43</text>
<text x="48.5" y="213.6">48</text>
<text x="50.5" y="210">1</text>
<text x="55.7" y="211.5">A15</text>
<text x="55.7" y="215">A16</text>
<text x="67.2" y="215">DQ15A-1</text>
<text x="85" y="213.6">45</text>
<text x="48.5" y="220.6">16</text>
<text x="48.5" y="217.1">17</text>
<text x="55.7" y="218.5">A17</text>
<text x="85" y="220.6">10</text>
<text x="50.5" y="224.2">9</text>
<text x="55.7" y="225.6">A19</text>
<text x="55.7" y="222">A18</text>
<text x="77.3" y="222">NC</text>
<text x="77.3" y="225.6">NC</text>
<text x="85" y="224.2">13</text>
<text x="85" y="227.7">14</text>
<text x="48.5" y="231.2">26</text>
<text x="55.7" y="232.6">E</text>
<text x="77.3" y="229.1">NC</text>
<text x="48.5" y="234.7">11</text>
<text x="48.5" y="238.3">28</text>
<text x="55.7" y="236.1">W</text>
<text x="55.7" y="239.7">G</text>
<text x="73.8" y="239.7">BYTE</text>
<text x="77.7" y="236.1">RP</text>
<text x="85" y="234.7">12</text>
<text x="85" y="238.3">47</text>
<text x="48.5" y="245.3">15</text>
<text x="55.7" y="246.7">RB</text>
</g>
<g font-size="3.2" fill="#f00">
<text x="48.5" y="121.8">37</text>
<text x="55.7" y="123.3">VCC</text>
<text x="48.5" y="252.4">37</text>
<text x="55.7" y="253.8">VCC</text>
</g>
</svg>
